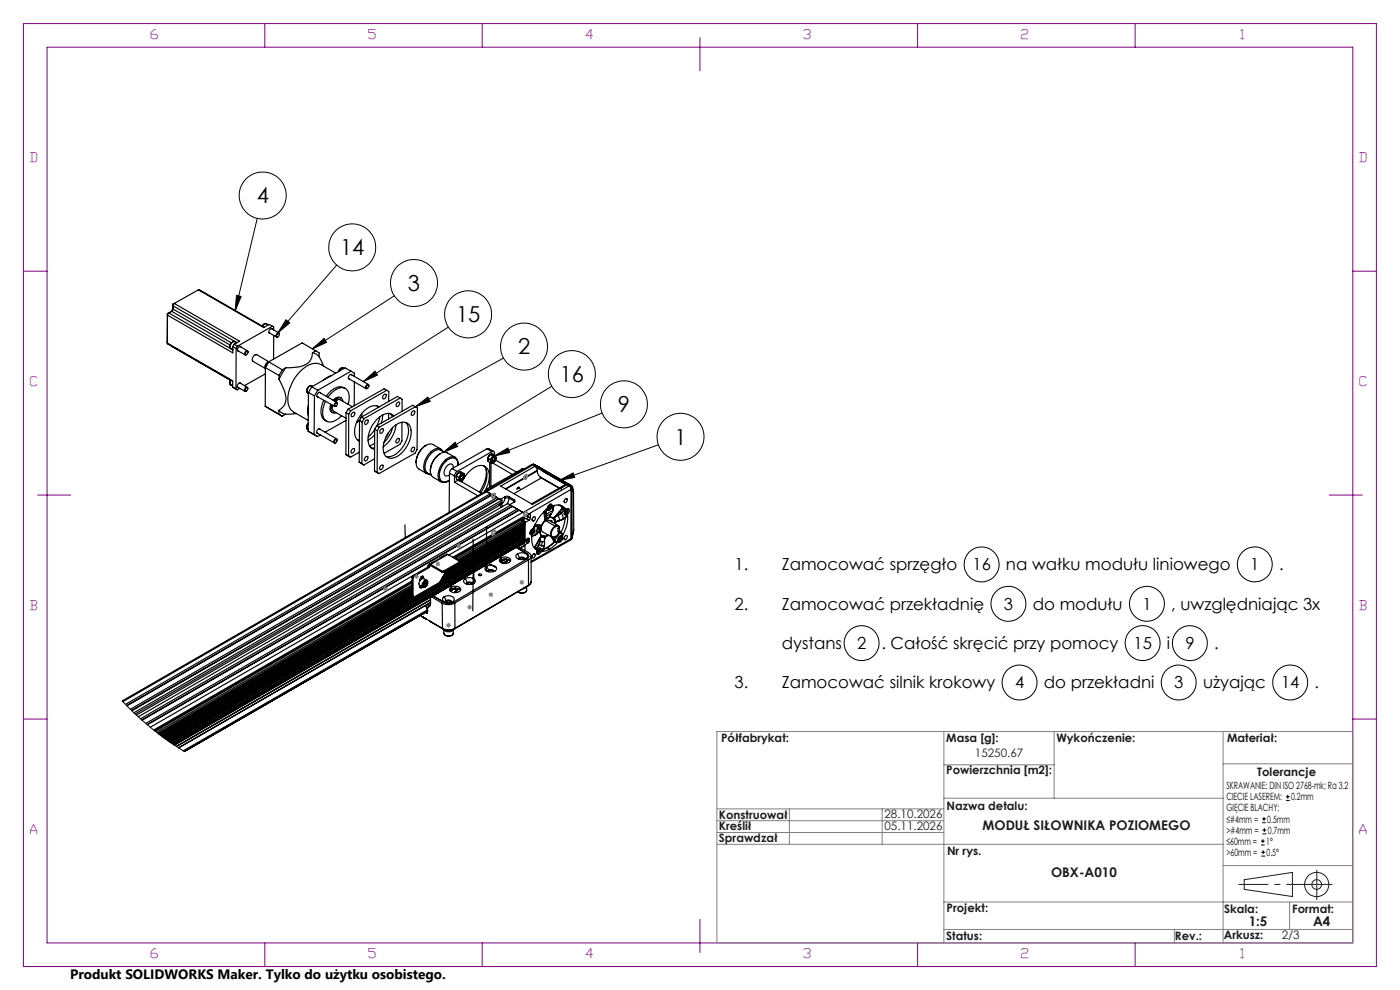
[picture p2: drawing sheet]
<svg xmlns="http://www.w3.org/2000/svg" width="297mm" height="210mm" viewBox="0 0 297 210" stroke-linecap="round" stroke-linejoin="round" font-family="sans-serif">
<g fill="none" stroke="#000" stroke-width=".21">
<path d="M54.6 46.3l-4.7 19.7M71.4 56.2l-12.5 14.5M50.2 62.6l1 .3-1.3 3.1zM60.7 67.8l.8 .7-2.6 2.2zM66.3 74l2.5-2.2 .5 .8zM83.6 62.8l-17.3 11.2M95.1 69.4l-18.1 11.6M106.8 75.9l-18.7 10.4M77 81l2.6-2.3 .5 .9zM88.1 86.3l2.7-2.1 .5 1zM94 96l2.6-2.2 .5 .9zM104.9 96.7l2.8-1.7 .4 1z"/>
<path d="M117.1 81.9l-23.1 14.1M127.7 87.6l-22.8 9.1M139.7 94.4l-21.1 7.5M118.6 101.9l3-1.6 .3 1zM25.9 148.7l2.6 2.6 3.4 3 4 3.1 3.2 2M267.5 179.2h.8M267.5 178.4h.8M267.8 174.5h.7M267.8 173.7h.7M267.8 176.9h.8M267.8 176.1h.8M267.9 178v.8"/>
<path d="M268.1 173.3v.8M268.2 175.7v.8M272.8 169.8h.8M272.8 169h.8M273.2 168.6v.8M267.6 181.6h.8M267.6 180.8h.8M268 180.4v.8"/>
<circle cx="55.7" cy="41.5" r="5"/>
<circle cx="74.7" cy="52.5" r="5"/>
<circle cx="87.8" cy="60" r="5"/>
<circle cx="99.3" cy="66.7" r="5"/>
<circle cx="111.2" cy="73.5" r="5"/>
<circle cx="121.3" cy="79.4" r="5"/>
<circle cx="132.4" cy="85.8" r="5"/>
<circle cx="144.4" cy="92.7" r="5"/>
<circle cx="208.3" cy="119.7" r="3.7"/>
<circle cx="266.2" cy="119.7" r="3.7"/>
<circle cx="182.8" cy="136.4" r="3.7"/>
<circle cx="213.9" cy="128.1" r="3.7"/>
<circle cx="242.4" cy="136.4" r="3.7"/>
<circle cx="243.3" cy="128.1" r="3.7"/>
<circle cx="252.4" cy="136.4" r="3.7"/>
<circle cx="216.3" cy="144.8" r="3.7"/>
<circle cx="250.1" cy="144.8" r="3.7"/>
<circle cx="273.7" cy="144.8" r="3.7"/>
</g>
<g fill="none" stroke="#000" stroke-width=".25">
<path d="M35.5 72.8l.1 .1 13.8 8M35.5 72.8l13.9 8v1.3M35.5 72.5v.3M35.5 66.8l13.9 8.1v-1.4M35.5 66.5v6.3M35.5 66.5v.3M35.8 66.4l-.3 .4M35.8 66.4l13.6 7.8-.4-.3M35.8 66.4l-.3 .1M36.4 66l-.6 .4M36.4 66l12.4 7.2M36.7 73.6l12.2 7.1-.2 .5"/>
<path d="M36.7 65.5l-.3 .5M36.7 65.2l-.2 .6-.3 .4M36.7 65.5l12.4 7.2M37 64.4l-.3 .5 13.6 7.8M37 64.4l13.8 8-1.1 .6M37 64.4l-.3 .1v1M42.1 61.5l.2-.1 13.8 8M42.1 61.5l13.9 8 1.1-.7 .7 .4M42.1 61.5l-5.1 2.9M49.4 73.5l.7 .4M49.7 73l.7 .4M49.7 73l-.3 .5"/>
<path d="M49.8 72.5a.93 .93 0 0 0-.8 .4 .93 .93 0 0 0 0 1M49.8 72.5a.95 .95 0 0 0-.8 1.4M49.8 72.5l.4 .2M50.1 73.9v8.6M50.4 74.4l1.6 .9M50.4 73.4l-.3 .5M50.9 73.5l1.6 .9M51.1 73.6a.54 .54 0 0 0-.6 .1 .54 .54 0 0 0-.1 .7l.2 .1M52.2 74.6l.2-.1a.39 .39 0 0 1 .1 .5 .39 .39 0 0 1-.5 .2zM52.6 74.7v-.2a.47 .47 0 0 0-.6 .2 .47 .47 0 0 0 .1 .6l.2-.1M56.3 79.3l-4.4 2.5M56.3 78l2.9 1.6"/>
<path d="M56.3 78v8.2M56.5 68.7h-.4l-.5 .5M56.5 68.7h-.5l-.3 .5M56.5 68.7l.4 .2M56.8 77.2l-.3 .5M57 76.8a1.07 1.07 0 0 0-.7 1.4l-2.6-1.5a.95 .95 0 0 1 .8-1.5l2.5 1.6M57 76.8l2.9 1.6M57 76.8l-.7 1.2M57 70.5l1.7 1M57.6 69.7l1.6 .9M57.8 69.8a.51 .51 0 0 0-.7 .2 .51 .51 0 0 0 .2 .7M57.8 69.2l.3 .2v.6"/>
<path d="M57.8 69.2l-7.4 4.2M58.1 71.1l-.1 5.1M58.9 70.8h.1a.34 .34 0 0 1 .3 .3 .34 .34 0 0 1-.3 .3h-.3zM59.2 79.6v.9M59.3 70.9l-.1-.2a.45 .45 0 0 0-.5 .2 .45 .45 0 0 0 .1 .6l.2-.1M59.9 78.4l-.7 1.2M60.6 78l-1.4 2.5M60.6 78l-.7 .4M66.3 74.8a2.88 2.88 0 0 1-2.7 3l-3 .2M66.3 74.8l.8 .3 .6 .6M67 74.4l-2.9-1.7-7.1 4.1M67 74.4l-.7 .4"/>
<path d="M67 74.4l.7 .5v.8M67.7 75.7l1 2M70.3 79.6l-1.8 1.1M71.2 79.2l-3.1-1.9a3.6 3.6 0 0 0-4 1.1 8.6 8.6 0 0 0-2.9 7.4l.3 .8 .5 .6 3.4 2M72.8 78.1a.82 .82 0 0 0-1 .7 .81 .81 0 0 1 1.2-.6M74.4 79.4l3.7 2.2M74.5 78.7l-7.1 4.1M74.5 78.7l.7 .5v.7M74.5 78.7l-1.3-.7-7.1 4M74.6 79.5a.51 .51 0 0 0-.6 .3 .51 .51 0 0 0 .2 .6M48.7 81.2l.2 .5M48.8 81.3l.1 .4"/>
<path d="M48.9 81.7h.1M48.9 81.7l.5 .2M49 80.7l-.2 .6M49.4 82.1l.7 .4M49.4 82.1l.9 .6M50.1 82.5l.2 .2M50.3 82.1l1.7 .9M50.8 81.2l1.7 1M50.9 82.4l-.6 .3M51.1 81.3a.51 .51 0 0 0-.7 .3 .51 .51 0 0 0 .2 .6M52.1 82.4l.3-.2a.4 .4 0 0 1 .1 .5 .4 .4 0 0 1-.5 .2zM52.6 82.4l-.1-.2a.47 .47 0 0 0-.5 .2 .47 .47 0 0 0 .1 .6l.2-.1"/>
<path d="M56.3 86.2l3.6 2.1M56.3 86.2l.7 .4M59.2 87.1l.8 .6 .5 .2M59.2 87.1v.8l.7 .4M59.2 80.5l.3 .5a6.3 6.3 0 0 1 1.1 4.3 2.72 2.72 0 0 1-1.4 1.8M60.5 87.9l-.6 .4M62.9 87.7l-2.4 .2M65.2 91.1h.1M65.2 91.1h.2M65.3 83.4h.1M65.4 89.8l-.1 .1a.81 .81 0 0 0-.1 1.1M65.4 89.8l-.3 .9 .1 .4"/>
<path d="M65.4 91.5l1.2 .7M65.4 91.5l1.9 1.1M65.4 86v2.2M65.4 83.2l1.3 .8M65.4 83.2v8.3M66.1 81.9a1.01 1.01 0 0 0-.8 1.5M66.1 81.9h.2M66.1 81.9a.94 .94 0 0 0-.8 .4 .94 .94 0 0 0 0 1M66.1 82l1.3 .8M66.1 82l-.7 1.2M66.6 92.2l.7 .4M66.7 84l-.1 8.2"/>
<path d="M67.2 91.8l3.7 2.1M67.2 84.1l3.8 2.1M67.4 82.8l-.7 1.2M67.7 90.9l3.7 2.2M67.7 83.2l3.8 2.2M67.9 91.1a.53 .53 0 0 0-.6 .1 .53 .53 0 0 0-.1 .6l.2 .1M68 83.4a.53 .53 0 0 0-.7 .1 .53 .53 0 0 0 0 .6l.2 .1M68 92.2l-.7 .4M68.7 84.9a4.1 4.1 0 0 0-.2 3.9l.8 .6M69.1 85.1a4.1 4.1 0 0 0-.2 3.9 1.85 1.85 0 0 0 2.5 0l1.1-.8M69.6 84.3a3.6 3.6 0 0 1 3.4-2 2.63 2.63 0 0 1 .8 3.5M70.2 85.8a1.21 1.21 0 0 0 .4 1.8"/>
<path d="M70.4 85.9a1.14 1.14 0 0 0 .5 1.8l.4-.1M70.6 86l-.1 .8 .3 .4 2.6 1.5M70.9 85a.94 .94 0 0 1 1-.6 .94 .94 0 0 1 .8 .7M71.1 93.3l.2-.1a.36 .36 0 0 1 .1 .5 .36 .36 0 0 1-.4 .1zM71.1 85.2l.6-.4h.4l2.7 1.5M71.2 85.6l.2-.1a.38 .38 0 0 1 .1 .5 .38 .38 0 0 1-.5 .1zM71.5 93.4v-.2a.47 .47 0 0 0-.6 .2 .47 .47 0 0 0 .1 .6l.2-.1M71.6 85.6a.41 .41 0 0 0-.6-.1 .41 .41 0 0 0-.1 .5l.1 .2h.3M72.4 84.4a1.25 1.25 0 0 0-1.7 .5M73.3 82.4a2.52 2.52 0 0 0-3.5 .9l-.6 .8M73.4 96.4l.5 .3M73.4 96.4l1 .6"/>
<path d="M73.4 89.2l-4.4 2.5M73.4 87.6l.6 .3M73.4 87.6v8.8M73.8 86.8l-.4 .8M73.8 86.8l.6 .3M73.9 80.3l3.7 2.1M73.9 96.7l.5 .3M74 87.9l-.1 8.8M74.4 87.1l-.4 .8M74.6 87.7l.5-.3a.55 .55 0 0 1 .1 .7 .55 .55 0 0 1-.7 .2zM74.8 95.3l.2-.2a.53 .53 0 0 1 .1 .7 .53 .53 0 0 1-.6 .3v-.5zM75.2 81l-.1 5.1"/>
<path d="M75.8 93.3l.4 .1M75.9 89.5l-.3 .1M76.1 89.3l.2 .1M76.2 98l.6 .3M76.2 98l1 .6M76.2 95.9l-1.8 1.1M76.3 89.1l-.7 .5M76.3 89.2l.5 .3M76.3 89.2l-.1 8.8M76.7 88.5h.1M76.7 88.5l-.4 .7M76.7 88.5l.6 .3"/>
<path d="M76.7 88v-.2l-.1 .8M76.8 98.3l.4 .3M76.8 89.5v8.8M77.3 88.8l-.5 .7M77.5 89.3l.3-.2a.45 .45 0 0 1 .3 .5 .45 .45 0 0 1-.3 .4h-.4zM77.6 96.9l.3-.1a.54 .54 0 0 1 .1 .6 .54 .54 0 0 1-.6 .3l-.1-.3zM77.8 81.8l.3-.1a.4 .4 0 0 1 0 .4 .4 .4 0 0 1-.4 .2zM78.2 81.9v-.2a.47 .47 0 0 0-.6 .2 .47 .47 0 0 0 .2 .6l.2-.1M78.7 95h.7M79.4 97.3l-2.2 1.3M79.4 99.9l.6 .3M79.4 99.9l1 .6"/>
<path d="M79.5 92.2l-1.4 1.2M79.5 91.2l-1.4 1.5M79.5 91l.5 .4M79.5 91l-.1 8.9M79.5 94l-1.1 .6M79.9 90.3l.6 .3M79.9 90.3l-.4 .7M80 86.1l.3 .3M80 91.4v8.8M80.4 86.3a2.47 2.47 0 0 0-3 .7 6.3 6.3 0 0 0-2.1 5.4l.3 .7 .6 .5M80.5 90.6l-.5 .8M80.6 88.4l-.6 1.9"/>
<path d="M80.8 98.8l.3-.2a.56 .56 0 0 1 .1 .7 .56 .56 0 0 1-.6 .3v-.5zM80.9 91l.2-.1a.57 .57 0 0 1 .1 .7 .57 .57 0 0 1-.6 .3v-.5zM81.2 88l-.3 1.7M81.3 83.9l.4-.3a.56 .56 0 0 1 .1 .7 .56 .56 0 0 1-.6 .3zM82.1 82.8l.4 .2-.1 2.2M82.1 82.8l-7.7 4.3M82.1 82.8l-.6-.3-7.7 4.3M82.4 91.8l-.5 .9M82.4 87.7v1.2M82.8 87.8l.5 .6M83.3 90.7a7.8 7.8 0 0 1-1.8 3.2M83.5 90.5a2.48 2.48 0 0 1 3.1-.6 3.8 3.8 0 0 1 0 4.2 4.9 4.9 0 0 1-3.8 3.1 2.26 2.26 0 0 1-1.4-3.1 7 7 0 0 1 2.1-3.6z"/>
<path d="M83.5 88.3a1.77 1.77 0 0 0-2.4-.2 6.1 6.1 0 0 0-2.8 6.3l.4 .6 .7 .3M84 90.1a6.8 6.8 0 0 1-2.7 4.7M84.2 93.1l.3-.1a.54 .54 0 0 1 .1 .6 .54 .54 0 0 1-.6 .3v-.3zM84.3 85.4l.3-.1a.53 .53 0 0 1 .1 .6 .53 .53 0 0 1-.6 .3v-.5zM84.9 84.4l-7.6 4.4M84.9 84.4l.4 .3v2.5M84.9 84.4l-.6-.3-7.6 4.4M85.3 89.6v3.9l-.5 .8-3.3 1.9M86.1 89.6a3.7 3.7 0 0 1-.1 4.2 4.7 4.7 0 0 1-3.8 3.1l-.3-.1M87.5 95l.2-.1a.54 .54 0 0 1 .1 .6 .54 .54 0 0 1-.6 .3v-.5zM87.5 87.2l.3-.1a.55 .55 0 0 1 .1 .7 .55 .55 0 0 1-.6 .2v-.4zM88.1 86.3l.4 .2v8.9l-.4 .7-7.7 4.4"/>
<path d="M88.1 86.3l-7.6 4.3M88.1 86.3l-.5-.3-7.7 4.3M90.4 94.5a4.4 4.4 0 0 0-2.1 3.6M93.4 96.2a4.2 4.2 0 0 0-2.1 3.7M93.5 95.2l-1.6-.9a2.06 2.06 0 0 0-2.5 1 3.6 3.6 0 0 0-.7 4l1.8 1.2M93.9 95.7a1.33 1.33 0 0 0-2.1-.1 4 4 0 0 0-1.6 4.5l.4 .4 .6 .1M94.3 95.9a1.94 1.94 0 0 0-3.1 .6 3.3 3.3 0 0 0-.7 3.6l1 .7M95.9 99.4l-.3 .3-.2 .7M95.9 99.4l1.1 .6M96.2 99.3a.68 .68 0 0 0-.4-.9 .68 .68 0 0 0-.9 .3 1.44 1.44 0 0 0-.3 2.3l.8-.3M96.6 97l-1.7-.9a1.86 1.86 0 0 0-2.2 .7 3.6 3.6 0 0 0-1 4.3l1.9 1.1M97.2 98.7a1.26 1.26 0 0 0-.7-1.5 1.26 1.26 0 0 0-1.5 .3 3.9 3.9 0 0 0-1.6 4.2 1.26 1.26 0 0 0 2 .2"/>
<path d="M97.2 98.6a1.36 1.36 0 0 0-.7-1.6 1.36 1.36 0 0 0-1.7 .3 4.3 4.3 0 0 0-1.7 4.4 1.28 1.28 0 0 0 2.1 .3M102.6 98.8a4.5 4.5 0 0 1-.3 5.2l-.3 .5M103.2 99.6a7.2 7.2 0 0 1-1.5 4.8M103.3 95.2h.4l1 .6M103.3 95.2l1.1 .6M103.3 95.2l-7.4 4.2M103.5 97.2l.5 .3M103.5 97.2v.7l.6 .3M103.9 98.1v5.3M104 96.4a1.03 1.03 0 0 0-.5 1.3M104 96.4l-.5 .8M104 96.4l.5 .3"/>
<path d="M104 96.4l.6-.1 .5 .4M104 97.5l.1 .4M104.1 98.2h.3M104.1 97.9l.3 .3M104.1 97.9v.3M104.2 98.2l-.1 5M104.2 96.3l.2 .1M104.3 97.1l-.2 .8M104.3 97.1l-.3 .4M104.4 95.8a.35 .35 0 0 1 .4 0 .35 .35 0 0 1 .1 .4v.3M104.4 95.8l-7.4 4.2M104.4 96.4h-.4"/>
<path d="M104.5 98.2l4.2 2.4M104.5 96.7l-.2 .4M104.5 97.1l.3-.1a.47 .47 0 0 1 .1 .6 .47 .47 0 0 1-.6 .2zM104.5 96.7h.4M104.6 97.1l.1-.1a.39 .39 0 0 1 .1 .5 .39 .39 0 0 1-.4 .2v-.4zM104.9 96.7l-.6 .4M104.9 96.7l.3 .3M105 97.8l-.6 .4M105 97.8l-.3 .3-.3 .1M105.1 97.6l4.4 2.5M105.1 96.7h-.2M105.1 96.7l.1 .3"/>
<path d="M105.2 97l-.2 .8M110.7 99.5h.5M110.7 99.5l-7.3 4.2M110.7 99.5l.2 .1M113 98.6h-.3l-9.7 5.6M113 98.6l.5 .3M113 98.6l-9.7 5.7M113.2 98.5l1.2 .6M113.2 98.5l-.4 .1M113.2 98.5h.1M113.2 98.5l-.2 .1M113.2 98.5l7.8 4.5"/>
<path d="M113.5 98.9l.3 .4 .2 .5M113.5 98.9l-7.3 4.2 6.8 3.9 7.3-4.2M113.7 99.1l6.4 3.7M114 99.9l.2 .8 .6 .7M114 99.8v.1M114 99.9l-6.7 3.8M114 99.8l-6.8 3.9M114.4 99.1l6.6 3.8M80 100.2l.4 .3M85.9 111.3l.1 2.7M91.3 119.7a.3 .3 0 0 0-.3 0 .3 .3 0 0 0-.2 .3M91.3 120l-.1-.1-.1 .2"/>
<path d="M91.3 119.7l2.4 1.4M91.3 119.7v.3M91.3 120l2.4 1.3M91.3 120l-.2 .1M95 117.6h-.3l-3.7 2.1M95 117.6l-3.7 2.1M95 117.6l2.3 1.3M95.4 100.4l1 .6M95.4 100.4l-.1 8.2M96.4 102.3l5 2.9M96.4 101v1.3M96.8 101l.5 .3"/>
<path d="M96.8 101l.1 .7 .5 .3M97 100l-.3 .3-.3 .7M97 100.4l-.2 .5M97.2 101.8l-.8 .5M97.3 100.2a1.03 1.03 0 0 0-.5 1.3M97.3 100.2l-.5 .8M97.3 100.2l.6 .3M97.3 100.2l.6-.1 .6 .4M97.3 101.3l.1 .4M97.3 118.9v.4M97.3 119.3l-3.1 1.8M97.3 119.3v.2"/>
<path d="M97.3 119.5l-3.1 1.8M97.4 102h.4M97.4 101.7l.4 .3M97.4 119.1l-.1 .4M97.4 101.7v.3M97.5 102l4.7 2.7M97.6 100.9l-.2 .8M97.6 100.9l-.3 .4M97.7 101.1l.4-.3a.47 .47 0 0 1 .1 .6 .47 .47 0 0 1-.6 .2zM97.7 100.2h-.4M97.8 101l.3-.1a.4 .4 0 0 1 0 .4 .4 .4 0 0 1-.4 .2zM97.9 100.5l-.3 .4"/>
<path d="M97.9 100.5h.3M98 102.3a5.9 5.9 0 0 1 3.8-3.6 1.95 1.95 0 0 1 2 2.5l-.3 1.6-.8 1.6M98.2 100.5l-.6 .4M98.2 100.5l.3 .4M98.3 101.6l-.5 .4M98.3 101.6l-.3 .3-.2 .1M98.5 100.5h-.3M98.5 100.5v.4M98.5 100.9l-.2 .7M100.4 114.4l.1 9.3M100.4 116.1l-.1 13.5M103 104.2l.3 .1"/>
<path d="M103 104.2l-77.1 44.5M103.2 111.7v9.4M103.3 104.3l2.8 1.6 1-.5M103.3 104.3l.7 .4-77.4 44.7M103.3 104.3l-77.2 44.5M103.4 103.7l-.6 .6M103.4 103.7l.2 .1M103.4 119.6l-6.2 3.6M103.5 119.4l-66.7 38.5M103.8 119.6l1.4 .8M104.2 105l-77.3 44.7M104.6 118.9l-.7 .5"/>
<path d="M104.8 118.3v.1M105.7 105.9l-77.8 44.8M106 118.6a1.47 1.47 0 0 1 2.3 .2 1.37 1.37 0 0 1-2.4 0zM106.1 107.1l-77.2 44.6M106.1 107.1l.2 .5M106.1 106.7v.4M106.3 118.8l-.3 .3M106.3 118.8a1.55 1.55 0 0 1 2 .2M106.3 118.3v.5M106.4 106.9l.2 .5M106.4 106.9l-.3 .2M106.5 106.1l-78.1 45.1"/>
<path d="M106.5 106.1l-.6-.3-77.9 45M106.5 106.1v.4l-77.8 44.9M106.6 119l-.4 .2M107.1 118.7l-.3 .2M107.1 105.4h.9M107.1 105.7l-.2 .7-.5 .5M107.1 105.7h.9M107.1 105.4v.3M107.2 119.3l-.3 .2M107.2 119.3h.1M107.3 118.6l-1.1 .6M107.4 119.1l-1 .3"/>
<path d="M107.4 119.1v.1M107.5 118.9v.2l-.3 .2M107.5 119l-.1 .1M107.8 118.7l-.3 .2M108 105.7l-.4 1.2M108 105.4l1.1 .6M108 105.7l1.2 .7M108 105.4v.3M108.5 107.5l-78.4 45.2M109.1 106l.2 .4-1.2 .7 2.9 1.6M109.1 106v.5M109.5 116.1l-17.8 10.4"/>
<path d="M109.5 116.1l2.3 1.3M109.5 116.1l-.2 .1M109.5 117.7a1.56 1.56 0 0 1 2.4 .3 1.51 1.51 0 0 1-2.4 .3zM109.8 117.5l.4 .8M109.8 115.9l2.3 1.3a.82 .82 0 0 1 .6 .8 .82 .82 0 0 1-.6 .8M109.8 115.9l-.3 .2M109.9 108.3l-78.7 45.4M110 103.3l.1 .1M110.1 103.5l.2 .2M110.1 103.4h.1M110.1 103.5h-.2l-.2 .3M110.1 103.4h-.1l-.4 .3"/>
<path d="M110.1 103.4v.1M110.1 103.5h.1M110.2 118.3l-.2 .3M110.2 118.3l.7-.1 .4 .4M110.2 118.4l-.2 .2M110.2 118.4l.7-.1 .4 .3M110.2 118.3v.1M110.4 110.2l.2 .2M110.5 110.3l-14.1 8.2M110.6 115l-74 42.8M110.6 110.4l.2 .1M110.6 115l.3 .2"/>
<path d="M110.9 108.7l.4 .7M110.9 108.7l-.8-.5-78.8 45.5M110.9 108.7l-15.7 9M110.9 114.8l.2 .2M111 108.7l.4 .8M111 109.9l.2 .2M111.1 118.4l-.6-.1-.3 .3M111.1 118.4l.1 .2M111.1 118.4v.3M111.1 115h.6M111.1 115.1l-7.3 4.2M111.1 115.1h.1"/>
<path d="M111.1 115l-.3 .1M111.2 110.1h.6M111.2 115.1v.1M111.2 115.8l-.8 .4M111.2 110.1l-.6 .3M111.2 115.1l-1.3 .8M111.2 114.6l-74.7 43.2 74.7-43.2v-.1l.2 .1M111.2 115.2l.2 .4M111.2 111l-13.8 8M111.2 111.5l-16.5 9.6M111.2 112l-16.9 9.8M111.2 112.5l-17.4 10"/>
<path d="M111.2 113l-17.8 10.3M111.2 113.5l-75.6 43.6M111.2 114l-75.2 43.4M111.2 115.2l-1.3 .7M111.2 115.7l-.9 .5M111.3 111.8l-16.9 9.8M111.3 111.6l-16.7 9.6M111.3 112.1l-17.1 9.8M111.3 112.3l-17.3 10M111.3 112.6l-17.5 10.1M111.3 112.8l-17.7 10.2M111.3 113.1l-18 10.3"/>
<path d="M111.3 113.3l-75.8 43.7M111.3 113.5l-75.6 43.7M111.3 113.8l-75.4 43.5M111.3 114l-75.2 43.4M111.3 114.2l-75.1 43.3M111.3 109.5l.7 .1M111.3 109.4l.1 .1M111.3 110.6l.1 .2M111.3 109.4v.3l-15 8.6M111.3 110.6l-14.2 8.2M111.3 110.6l-.2-.2-14.3 8.2M111.3 110.8l-14 8.1"/>
<path d="M111.3 111.1l-13.9 8M111.3 111.3l-13.9 8M111.3 109.4l-15.2 8.8M111.4 115.6v1.2M111.4 109.5h.1M111.4 110.8v3.8M111.5 114.5l.4 .1M111.7 115l.3 .2M111.8 117.4l.4 .6-.4 .6-15.6 9.1M111.8 117.4l.3 .6-.3 .6M111.8 110.1l.5 .2M111.9 114.6l-.2 .4"/>
<path d="M111.9 114.6l.3 .2M111.9 114.3v.3M112 114.2l.2 .1M112 115.2l-.6 .4M112 114.2l-.6 .4M112 109.6l-.2 .5M112 109.6l.5 .3M112 109.1v.5M112.1 118.8l-15.6 9.1M112.1 118.8v5.3M112.1 118h.1M112.2 114.8l-.2 .4"/>
<path d="M112.2 114.3v.5M112.3 109l.1-.1 .1 .2M112.3 110.3l-.9 .5M112.3 109l-.9 .5M112.3 109l.2 .1M112.5 109.9l-.2 .4M112.5 109.1v.8M112.6 113.3l.3 .1M112.6 112.7l.3 .1M112.6 113.3l.2 .1M112.7 118v5.4M112.7 112.5v.5l.2-.2"/>
<path d="M112.7 112.5l.2-.1 .2 .1M112.7 112.5l-.1 .2M112.8 113.6h.1M112.8 113.7h.2M112.8 113.4h.1M112.9 113.4a3.2 3.2 0 0 0 1 3.4l-.1 .4 .3 .4 .4-.2 .3-.4M112.9 112.4l.2 .1M112.9 110.3l.3 .2M112.9 113.4v.2M112.9 113.6l.1 .1M113 109.9l.4-.3a.48 .48 0 0 1 .1 .6 .48 .48 0 0 1-.6 .2zM113 113.7h.1"/>
<path d="M113 112.1l.2 .3M113.1 117.6l.2-.1a.48 .48 0 0 1 .1 .6 .48 .48 0 0 1-.5 .2zM113.1 112.5l-.2 .3M113.1 112.1l.1 .3M113.1 112l.1 .1M113.2 112.7l.2 .2M113.2 117.5l.4 .2M113.2 112.4l-.3 .7-.4 .2M113.2 112.1a.59 .59 0 0 1 .2 .8M113.2 112.4h.1M113.2 112.4a.58 .58 0 0 1-.1 .7 .58 .58 0 0 1-.7 0M113.3 111.9h.1"/>
<path d="M113.3 111.9l-.1 .2M113.3 111.6h.1M113.4 112.9l-.5 .5M113.4 111.6l.1 .1M113.4 111.6l-.1 .1M113.4 111.6h.7M113.4 111.4h1M113.5 111.7l-.2 .2M113.5 111.7h.6M113.5 111.4h.9M113.7 113.4l-.7 .3M113.8 116.3l.1 .1"/>
<path d="M113.8 116.3l-.1 .2 .2 .2M113.8 117.3l.3 .1M113.9 116.4v.2M113.9 113.3l-.2 .1M113.9 116.7h-.1M114 116.6l.3-.3 .4-.1 .1 .2v.5M114.1 111.6v.1M114.1 113.1l-.4 .3M114.1 117.4h-.3M114.1 113h.1M114.1 111.7l-.4 1.7M114.1 116.6v.2l.2 .1"/>
<path d="M114.2 112.9l.2-.2zM114.2 112.2l-.1 .9M114.3 116.3l.2 .1 .1 .4-.5 .6M114.3 115.5h.1M114.3 115.5l-.5 .8M114.3 116.5l.1 .1M114.3 116.9l-.2 .2M114.4 111.5l-.3 .1M114.4 111.5v.1M114.4 115.5l.5 .3M114.4 115.5l-.5 .9M114.4 111.6l-.2 .6"/>
<path d="M114.4 116.6l-.1-.1-.3 .2-.1 .3M114.4 116.6l-.1 .3M114.4 111.4l.4 .1M114.4 111.4h.1M114.4 112.7l-.3 .4M114.4 114.3h.1M114.4 114.3l-1 1.8M114.4 111.4v.1M114.5 114.7l-.2 .8M114.5 114.7h.1M114.5 114.3l-1 1.9 .3 .1M114.5 114.3v.4"/>
<path d="M114.5 116.8l.3 .2M114.5 112.8l.3 .8M114.5 116.8l.3 .1M114.6 114.7l-.2 .8M114.6 101.2l4.5 2.5M114.6 114.7l.4 .2M114.8 111.5l-.4 1.2M114.8 111.5l-.7 .2M114.8 116.9h.1M114.8 113.8l-.4 .5M114.8 113.8l.3 .2h.5M114.8 113.8l-.2 .9"/>
<path d="M114.8 113.8l-.3 .5M114.8 113.6l.4 .3h.5h-.5zM114.8 116.9h.2M114.8 101.4l3.8 2.1M114.8 101.4l-5.8 3.3M114.9 111.4a1.88 1.88 0 0 0 .1 2.3M114.9 111.4h.1M114.9 115.8h.5M114.9 113.6h.1M114.9 111.4l-.4 1.4M115 116.9h-.1M115 113.7h.1"/>
<path d="M115 114.9l-.1 .9M115 114.9h.5M115 113.7h.2M115.1 112.8l2 1.1M115.1 116.7l-.2 .2M115.1 116.7l-.1 .2M115.1 116.7h.1M115.1 113.7h.5M115.2 113.7h.1M115.2 100l4.3 2.5M115.4 108.6l.1 1.2M115.4 115.8h.1"/>
<path d="M115.4 115.8l-.3 .9M115.5 115.8l-.4 .9M115.5 108.5l.1 1.3M115.5 114.9l-.1 .9M115.5 114.9h.1M115.5 109.8l.2 .4M115.5 109.8h.1M115.6 114l-.1 .5zM115.6 110.4l-.7 1M115.6 114l-.1 .9M115.6 109.8l.1 .4M115.6 108.3l.1 .1"/>
<path d="M115.7 109.6h.1M115.7 109.6l-.1 .2M115.7 108.4l.2 .7M115.8 108.2l-.1 .2M115.8 110.4l2 1.2M115.8 108.4h-.1M115.8 109.6l-.1 .6M115.8 108.4l.1 .7M115.9 108.1v.1M115.9 109.1l-.2 .5M115.9 108.2l-.1 .2M115.9 109.1h.1"/>
<path d="M115.9 109.1l-.1 .5M116 108h.1M116.1 108l-.2 .2M116.1 108a10.2 10.2 0 0 0-3 4.1 .84 .84 0 0 0-.4 1.3h.2M116.1 116.2l.5 .3M116.2 109.9l-.6 .5M116.2 113.4l-.5 .3h-.5M116.2 107.6l.3 .2M116.3 109.9a.95 .95 0 0 1 1.1 .1 .95 .95 0 0 1 .3 1v-.3M116.4 113.6l-.7 .3M116.4 107.3l.3 .1M116.6 107.9l-.5 .2"/>
<path d="M116.6 107.9h.1M116.6 116.5l-.9 .4-.9 .1M116.6 107.9l-.3 .2-.2-.1M116.7 109.6l-1 .6M116.7 107l.2 .3-.3 .6M116.7 107.4l-.1-.2-.2 .1-.2 .3 .1 .2h.2M116.7 107.4l-.2 .4M116.7 109.7l-.5 .2-.6 .5M116.7 109.7l.7 .2M116.8 109.2l-.1 .4M116.8 107l.1 .5-.3 .4M116.8 110.6l.3-.2v.3"/>
<path d="M116.9 107.3l.2 .1M116.9 107.2l.3 .2M116.9 113.8l.6 1.1M116.9 107.2l.3 .1M116.9 109l-1.1 .6M116.9 109l-.2 .6M117 108.9l-.1 .1M117 109.8l.2 .1M117.1 113.9l.5 1M117.1 107.4h.1M117.1 107.4l-.5 .8-.3 .1-.2-.3M117.2 107.4a2.04 2.04 0 0 1 2.9 .8"/>
<path d="M117.2 107.3l-.2-.3a.91 .91 0 0 0-.9 1M117.2 114l.4 .5M117.2 107.3v.1M117.2 107.3l-.1 .1M117.2 107.3l.1 .1M117.2 113.9l.5 .6M117.3 108.4l-1.4 .7M117.3 107.4l.1 .1M117.3 107.4h-.2M117.3 108.4l-.4 .6M117.3 108.3v.1M117.3 107.3l.1 .2"/>
<path d="M117.4 107.5h.1M117.4 107.5l-.1 .8M117.4 115.1l-1.3 1.1-.9 .3M117.4 109.9l.3 .4 .1 .6-.1-.6zM117.6 109.8l.2 .4 .1 .6M117.6 115a4.9 4.9 0 0 1-2.4 1.5M117.6 114.9l.3 .2M117.6 114.5l.3 .6M117.7 114.8v.1M117.7 114.5h-.1M117.7 114.5l.3 .5M117.8 111.6a1.6 1.6 0 0 0-.7 2.3l.3 .1 .5-.2"/>
<path d="M117.8 111.6l.6-.1 .3 .4M117.8 111.6v.1M117.8 110.9v.2M117.8 111.7a1.54 1.54 0 0 0-.6 2.2l.7-.1M117.8 111.7a.55 .55 0 0 1 .9 .2M117.8 113.8v.1M117.9 109.4l-.3 .4M117.9 109.4h.1M117.9 115.1h.1M118 109.4l-.4 .4M118 115h.2M118 115l-.1 .1"/>
<path d="M118.2 115l-.2 .1M118.2 115h.1M118.3 110.6h.1M118.3 110.6l-.4 .2M118.3 109.3l.1 .1M118.3 114.9h.1M118.3 114.9l-.1 .1M118.3 109.3l-.3 .1M118.4 109.4l.3 1M118.4 109.4l-.8 .4M118.4 110.5l-.5 .3M118.4 114.9l-1.8 1.6"/>
<path d="M118.5 111.5l-2-1.1a1.64 1.64 0 0 0-1.5 2.4h.1M118.5 107.1l.4 .2 .4 .4M118.5 114.4l.1 .1M118.6 114.1l-.1 .2M118.6 114.1h.1M118.6 114.2l.3 .1M118.6 112.9l.2 .1M118.6 111.9l.1 .7M118.7 112.8l.3 .1M118.7 112.6l-.3 .7-.5 .5M118.7 110.4l-.8 .4M118.7 110.4h.1"/>
<path d="M118.7 111.9l-.3 .2v.7l.3-.2M118.7 110.4l-.2 .1M118.8 113l-1.1 1.5M118.8 112.9v.1M118.8 113l.5 .3M118.8 112.9l.5 .3M118.8 112.9l-.2-.1 .4 .2M118.8 113.7l.3 .2-.1 .4M118.9 107.2l.6 .6M118.9 114.3v-.3l-.2-.1-.2 .3v.3h.1M118.9 114.3l-.3 .2M119 112.9v.1"/>
<path d="M119 113l.3 .2M119 113h.1M119 113.7a.83 .83 0 0 1-.7 1.2M119 108.8l-.7 .5M119 108.8l.1 .1M119 114.3h.1M119 114.3l-.4 .5-.3-.2M119.1 108.9l.4 1.2M119.1 108.9l-.7 .5M119.2 113.7h.1M119.2 113.7a.95 .95 0 0 0-.9 1.2M119.3 113.2v.2"/>
<path d="M119.3 113.7a.81 .81 0 0 1-.1 .9 .81 .81 0 0 1-.8 .3M119.3 107.8v.1M119.3 113.3v.1M119.3 113.2v.1M119.3 113.2h.1M119.3 107.8l-1.4 1.6M119.3 113.4l-.1 .3M119.3 107.7l.2 .1M119.3 107.7l.1 .1M119.3 107.7v.1M119.3 107.9l-1.3 1.5M119.3 107.9l.4 .2"/>
<path d="M119.4 107.8l-.1 .1M119.5 107.8h.1M119.5 107.8h-.1M119.5 107.8l.3 .2M119.5 110.1l-.8 .3M119.5 110.1h.1M119.6 114.3l.4 .2M119.7 108.1h.1M119.7 108.1l-.7 .7M119.7 108.9v.1M119.7 109.1l.4-.1 .2 .1M119.7 108.1l-.6 .8"/>
<path d="M119.7 109h.1M119.8 108h.1M119.8 113.7l.3-.1a.47 .47 0 0 1 .2 .6 .47 .47 0 0 1-.6 .2zM119.8 108l-.1 .1M119.9 105.9l.3-.2a.47 .47 0 0 1 .1 .6 .47 .47 0 0 1-.6 .2zM119.9 110v-.2a7.3 7.3 0 0 1-.9 3.2M119.9 108.1v.1M119.9 108.1h-.2M119.9 108v.1M119.9 108v.2M119.9 108.6l.2 .2M119.9 108l.2 .2"/>
<path d="M119.9 102.8h.4M119.9 108.2l-.2 .9 .2 .2 .4-.1M119.9 108.2h.1M119.9 102.8l-7.2 4.1M119.9 108.5h.1M120 108.1l-.1 .1M120 108.3l.3 .2M120 105.8l.4 .2M120.1 108.2a.42 .42 0 0 1 .6-.2 .42 .42 0 0 1 0 .6l-.3 .5M120.1 109l.3 .1M120.2 109.6h.1M120.2 109.6l-.7 .5"/>
<path d="M120.3 109.2v.2M120.3 109.1v.1M120.3 102.8l.4 .3M120.3 109.3l-.1 .3M120.3 109.4l-.1 .2M120.3 109.3v.1M120.3 108.5v-.3h-.2l-.2 .6h.2M120.3 109.1v.2M120.3 108.5l-.2 .3M120.3 107.9l.1 .1M120.4 109.1a7 7 0 0 1-1.1 4.6M120.4 108a.7 .7 0 0 1-.7 1"/>
<path d="M120.4 107.9v.1M120.7 103.1l.4 .4v.3M120.7 103.1l-9.7 5.6M121 102.9l.5 .4 .2 1.1M121 102.9v.1M121 103h.1M121 103l.3 .5M121 103l-.2 .1M121.1 114.3l-.1 .3-8.3 4.7M121.1 114.3l-8.4 4.8M121.1 103.8v10.5M121.1 103.8l-9.7 5.7"/>
<path d="M121.3 114.2l-.2 .3M121.3 103.5l.1 .2M121.3 103.5l-.2 .1M121.3 114.2l-.2 .1M121.4 103.7l.3 .7M121.4 113.9l-.1 .3M121.4 103.7v10.2M121.6 112.9l-.3 1.4M121.7 104.4v8M121.7 112.4l-.1 .5M121.7 112.4l-.3 1.5M87.4 126.3l.3 .3"/>
<path d="M87.4 122.5l.2 .2M87.4 126.3l.2 .1M87.4 122.5v3.8M87.4 123.5l-54.6 31.5M87.4 124.4l-53.9 31.1M87.4 124.1l-54.2 31.2M87.4 124.6l-53.7 31.1M87.4 124.8l-53.6 30.9M87.4 124.9l-53.6 30.9M87.4 125.1l-53.4 30.9M87.4 125.3l-53.3 30.7M87.4 125.4l-53.2 30.7"/>
<path d="M87.4 125.6l-53 30.6M87.4 125.8l-52.9 30.5M87.4 125.9l-52.8 30.4M87.4 126.1l-52.6 30.4M87.4 126.3l-52.5 30.3M87.4 126.4l-52.4 30.2M87.4 123.2l-54.8 31.7M87.4 123.6l-54.5 31.5M87.6 126.5l-52.5 30.3M87.6 122.7v3.7M87.7 126.6l-52.5 30.2M87.7 122.1l-.3 .4"/>
<path d="M87.7 122.1l.2 .1M87.7 122.1l-55.8 32.2M87.8 126.6l-52.5 30.3M87.9 122.2l-.3 .5M89.1 124.2l.1 .5 .4-.1M89.1 124.6l.3-.1zM89.1 130.6l.4 .1M89.1 124.3h.1M89.2 124.3l-.1 .1M89.3 123l-.2 .1M89.3 122.4l.3 .3M89.4 122.4l.2-.2v.5"/>
<path d="M89.5 130.7l.1 .1M89.6 130.8v.1M89.6 130.8l.1 .1M89.7 130.9l.2 .1M89.9 122.5v-.2a.61 .61 0 0 0-.7 .2 .61 .61 0 0 0-.1 .7M89.9 122.5v.2M89.9 122.5l-.3-.1-.2 .1M89.9 131h.1M89.9 131l.1 .1M89.9 124.1l.3 .2M90 123.9l-.1 .1M90 131.1l.2 .1"/>
<path d="M90 131.1h.1M90.1 131.1l.1 .1M90.1 123.6l-.1 .3M90.1 128.5l.1 .1M90.1 131.2h.1M90.1 123.7l.4 .2M90.1 123.6v.1M90.1 123.7l-.1 .2M90.2 123.3l.1-.1a.61 .61 0 0 1 .5 .6 .61 .61 0 0 1-.5 .6l-.3 .2a.61 .61 0 0 1-.4-.6 .61 .61 0 0 1 .4-.6zM90.2 131.2h.1M90.2 128.6l.4 .3M90.3 131.2l.1 .1"/>
<path d="M90.3 131.2l.2 .1M90.4 129.8l.2 .2M90.4 131.3h.1M90.5 131.3l.7 .4M90.5 131.3l-.1 .1M90.5 123.9l-.3 .4M90.5 123.9v-.4h-.3l-.3 .4v.3l.3 .1M90.6 123.1a.96 .96 0 0 1 0 1 .96 .96 0 0 1-.9 .5M90.6 123.1l-.7-.3a1.01 1.01 0 0 0-.9 1.4l.7 .4M90.6 123.1a1.01 1.01 0 0 0-.9 1.5M90.6 129.7l.1 .4-.5-.2M90.6 128.9v.5v-.4"/>
<path d="M90.6 130h.1M90.7 129.4l-51.8 29.9M90.8 129.6l-51.7 29.8M90.8 120.3l.3 .1M90.8 120.3l-3.1 1.8M90.8 120l.3 .1M90.8 120v.3M90.9 128.6v.3l-.3 .1M90.9 128.8l-.3 .2M90.9 128.7l-.3 .2M91.1 120.4l-3.2 1.8M91.1 120.1v.3"/>
<path d="M91.2 131.7l2.7 1.7M91.2 131.7l2.7 1.6M91.3 128.4l-.4 .2M91.3 127.3l-53.8 31.1M91.3 127.8l-53.4 30.8M91.3 127.9l-1.1 .7M91.3 127.2l-53.9 31.1M91.7 126.5h.1M91.7 126.5l.2-.1-.4 .2 2.3 1.3M93 125.8l-56 32.3M93.7 121.1h.5M93.7 121.3h.5"/>
<path d="M93.7 121.1v.2M93.8 127.9l.1 5.4M93.9 133.3v.1M93.9 133.4a2.72 2.72 0 0 0 2.6 0M93.9 126.8a1.56 1.56 0 0 1 2.5 .3 1.43 1.43 0 0 1-2.5 0zM94.2 133.5a1.23 1.23 0 0 0 1.9 0l.1 .8a1.18 1.18 0 0 1-2 0zM94.2 127.7a2.17 2.17 0 0 0 2 0M94.2 121.1v.2M94.2 126.6l.5 .8M94.6 133.7l.5 .1 .6-.1M94.7 127.4l-.2 .3M94.7 127.4l.7-.1 .4 .4"/>
<path d="M94.7 127.5l-.2 .3M94.7 127.5l.7-.1 .4 .3M94.7 127.4v.1M94.7 121l-1.4 2.5-5.4 3.1-.3-.2M94.7 121h.1M94.8 133.7h.7M95.5 127.5h-.6l-.3 .2M95.5 127.5l.1 .2M95.5 127.5v.3M95.7 124.5a1.44 1.44 0 0 1 2.1 .5 1.39 1.39 0 0 1-2.4 .1zM95.7 124.9l-.3 .3M95.7 124.9a1.64 1.64 0 0 1 2 .3"/>
<path d="M95.7 124.5v.4M96.1 127.7a2.33 2.33 0 0 1-1.9 0l-2.3-1.3-.6 .3v1.6l-.4 .3M96.2 134.3a1.1 1.1 0 0 1-1 .7 1.1 1.1 0 0 1-1-.7M96.4 125l.5 .1M96.4 125.6l.3-.2zM96.5 127.9a2.85 2.85 0 0 1-2.7 0M96.5 127.9v5.4M96.5 133.3a2.78 2.78 0 0 1-2.6 0M96.5 133.3v.1M96.6 124.7l-1.1 .7 1.1-.7M96.8 125.2l-.1 .2M97 123.3l-60.1 34.7"/>
<path d="M97.2 124.8l-.4 .4M97.3 124.9l-.6 .5M97.5 125l-.7 .2M98.4 123a1.56 1.56 0 0 1 2.5 .3 1.46 1.46 0 0 1-2.6 0zM98.7 122.8l.5 .8M99.1 123.9a.6 .6 0 0 1 1 0M99.2 123.6l-.2 .3M99.2 123.6l.6-.1 .4 .3M99.2 123.6h.6l.4 .3M99.2 123.6h.1M101.6 121.9a.28 .28 0 0 1 .3-.2 .28 .28 0 0 1 .2 .4h-.4zM101.6 121.8v.3"/>
<path d="M102.9 120.3a1.56 1.56 0 0 1 2.5 .3 1.43 1.43 0 0 1-2.5 0zM103.2 120.1l.5 .8M103.7 120.9l-.2 .3M103.7 120.9h.7l.3 .3-.3-.3-.7 .1M103.7 121l-.2 .3M103.7 120.9v.1M104.6 121.2a.59 .59 0 0 0-1 .1M111.7 124.5l-.3 .2-.5 .2M111.7 125.2a1.17 1.17 0 0 1-1.8 .3M111.7 125.2a1.2 1.2 0 0 1-1.8 .3M111.7 124.5v.7M112.1 124.2l-15.6 9.2"/>
<path d="M112.1 124.1v.1M112.1 124.1l-15.6 9.2M112.7 123.4l-.3 .6-.3 .2M112.7 123.4l-.2 .4-.4 .3M26.9 149.7l77.6-44.8 .9 .6-77.7 45M29.4 152l78.3-45.2 .6 .4-78.5 45.3M30.1 152.8l78.6-45.4 1 .6-78.8 45.4"/>
</g>
<g fill="none" stroke="#808080" stroke-width=".21">
<path d="M92.4 119.7h1M92.5 119.3l.7 .7M92.9 119.1v1M93.2 119.3l-.7 .7M96.8 115.8h1.1M97 115.5l.7 .7M97.3 115.3v1M97.7 115.5l-.7 .7M81.3 124.9h1M81.4 124.6l.8 .7M81.8 124.4v1M82.2 124.6l-.8 .7"/>
<path d="M87.8 122.3h1.1M88 121.9l.7 .8M88.4 121.8v1M88.7 121.9l-.7 .8M94.7 132.6h1M94.8 132.3l.7 .7M95.1 132.1v1M95.5 132.3l-.7 .7M99.1 128.8h1M99.3 128.4l.7 .7M99.6 128.3v1M100 128.4l-.7 .7"/>
<path d="M103.6 126.1h1M103.8 125.8l.7 .7M104.1 125.7v.9M104.5 125.8l-.7 .7M110.2 123.5h1M110.3 123.1l.8 .8M110.7 123v1M111.1 123.1l-.8 .8M152.1 155.2h134.9v44.8h-134.9zM200.2 155.2v44.8M223.6 155.2v14.1M259.5 155.2v44.8"/>
<path d="M152.1 176.6h48.1M152.1 174.1h48.1M152.1 171.6h48.1M152.1 179.1h107.4M167.5 171.6v7.5M187.1 171.6v7.5M200.2 169.3h59.3M200.2 162.2h23.4M259.5 162h27.5M200.2 197.2h86.8M200.2 191.3h86.8M249.1 197.2v2.8"/>
<path d="M259.5 183.6h27.5M273.6 191.3v5.9"/>
</g>
<g fill="none" stroke="#191924" stroke-width=".21">
<path d="M263.9 186.6l10.3-1.5v5.1l-10.3-1.5z"/>
<circle cx="279.3" cy="187.6" r="1.03"/>
<circle cx="279.3" cy="187.6" r="2.57"/>
</g>
<path d="M94.5 117.5l-3.7 2.2" fill="none" stroke="#808080" stroke-width=".21" stroke-dasharray="15.2 1.3 1.3 1.3" stroke-dashoffset="15" stroke-linecap="butt"/>
<path d="M279.3 187.6h-16.7" fill="none" stroke="#191924" stroke-width=".21" stroke-dasharray="6.3 1.3 1.3 1.3" stroke-dashoffset="-.1" stroke-linecap="butt"/>
<path d="M279.3 187.6h3.3M279.3 187.6v3.3M279.3 187.6v-3.1" fill="none" stroke="#191924" stroke-width=".21" stroke-dasharray="6.3 1.3 1.3 1.3" stroke-linecap="butt"/>
<g fill="none" stroke="#808080" stroke-width=".25">
<path d="M104.3 113.3h.1M104.4 105.5h.1M104.4 112.9v.1M104.4 113.4h.1M104.4 112.8h.1M104.5 104.9l.3-.2h.2v.6l-.4 .3-.3-.1zM104.5 105.6h.1M104.6 105.6h-.1M104.6 113.4h.1M104.7 105.5h.1M104.7 104.7h.1M104.7 112.5v.1"/>
<path d="M104.8 112.5h.1M104.9 112.5a.59 .59 0 0 1-.5 .9M105 112.6h-.4l-.2 .2-.1 .5 .1 .1M105 113v.1M105 104.8h.1M105 112.7h.1M105 105.1h.1M111.1 101.5h.1M111.1 109.1h.1M111.2 101.2v.5M111.2 101.2h.1M111.2 101.6v.1"/>
<path d="M111.2 109.5h.1M111.2 101.7h.1M111.3 101h.1M111.4 109.5h.1M111.5 101.6l-.3 .1M111.5 101.6h.1M111.7 100.8h.1M111.7 108.6h.1M111.7 108.6l.1 .5-.4 .5-.3-.1v-.4M111.7 100.8l-.3 .1-.2 .3M111.7 108.6l-.3 .1-.3 .4M111.7 100.8l.1 .2v.3"/>
<path d="M111.8 100.8v.1M111.8 101.3h.1M111.8 108.7v.1M111.8 101.3l-.3 .3M111.8 100.9h.1"/>
</g>
<g fill="none" stroke="#800080" stroke-width=".21">
<path d="M5 5h287v200h-287zM10 10h277v190h-277zM56.2 5v5M102.3 5v5M148.5 8v7M194.7 5v5M240.8 5v5M5 57.5h5M287 57.5h5M8 105h7M282 105h7M5 152.5h5"/>
<path d="M287 152.5h5M148.5 195v7M56.2 200v5M102.3 200v5M194.7 200v5M240.8 200v5"/>
</g>
<path d="M50.2 62.6l1 .3-1.3 3.1zM60.7 67.8l.8 .7-2.6 2.2zM66.3 74l2.5-2.2 .5 .8zM77 81l2.6-2.3 .5 .9zM88.1 86.3l2.7-2.1 .5 1zM94 96l2.6-2.2 .5 .9zM104.9 96.7l2.8-1.7 .4 1zM118.6 101.9l3-1.6 .3 1z" fill="#000"/>
<g font-size="4.7">
<text x="54.5" y="43.1">4</text>
<text x="72.2" y="54.1">14</text>
<text x="86.6" y="61.7">3</text>
<text x="96.7" y="68.3">15</text>
<text x="109.9" y="75.2">2</text>
<text x="118.7" y="81">16</text>
<text x="131.1" y="87.4">9</text>
<text x="143.1" y="94.3">1</text>
</g>
<g font-size="3.5">
<text x="155.8" y="120.9">1.</text>
<text x="165.8" y="120.9">Zamocować sprzęgło</text>
<text x="206.3" y="121">16</text>
<text x="213.4" y="120.9">na wałku modułu liniowego</text>
<text x="265.2" y="120.9">1</text>
<text x="271.4" y="120.9">.</text>
<text x="155.8" y="129.3">2.</text>
<text x="165.8" y="129.3">Zamocować przekładnię</text>
<text x="213" y="129.3">3</text>
<text x="219.1" y="129.3">do modułu</text>
<text x="242.4" y="129.3">1</text>
<text x="248.5" y="129.3">, uwzględniając 3x</text>
<text x="165.8" y="137.6">dystans</text>
<text x="181.8" y="137.7">2</text>
<text x="187" y="137.6">. Całość skręcić przy pomocy</text>
<text x="240.5" y="137.7">15</text>
<text x="247.6" y="137.6">i</text>
<text x="251.5" y="137.7">9</text>
<text x="257.6" y="137.6">.</text>
<text x="155.8" y="146">3.</text>
<text x="165.8" y="146">Zamocować silnik krokowy</text>
<text x="215.3" y="146">4</text>
<text x="221.5" y="146">do przekładni</text>
<text x="249.1" y="146">3</text>
<text x="255.2" y="146">użyając</text>
<text x="271.8" y="146">14</text>
<text x="278.9" y="146">.</text>
</g>
<text font-size="2.9" x="14.9" y="207.6">Produkt SOLIDWORKS Maker. Tylko do użytku osobistego.</text>
<g font-size="2.8" fill="#800080">
<text x="32" y="8.2">6</text>
<text x="78.2" y="8.2">5</text>
<text x="124.4" y="8.2">4</text>
<text x="170.5" y="8.2">3</text>
<text x="216.7" y="8.2">2</text>
<text x="263.2" y="8.2">1</text>
<text x="6.5" y="34.4">D</text>
<text x="288.5" y="34.4">D</text>
<text x="6.5" y="81.9">C</text>
<text x="288.5" y="81.9">C</text>
<text x="6.5" y="129.4">B</text>
<text x="288.5" y="129.4">B</text>
<text x="6.5" y="176.9">A</text>
<text x="288.5" y="176.9">A</text>
<text x="32" y="203.2">6</text>
<text x="78.2" y="203.2">5</text>
<text x="124.4" y="203.2">4</text>
<text x="170.5" y="203.2">3</text>
<text x="216.7" y="203.2">2</text>
<text x="263.2" y="203.2">1</text>
</g>
<g font-size="2.8" fill="#191924">
<text x="208.4" y="176">MODUŁ SIŁOWNIKA POZIOMEGO</text>
<text x="223" y="186">OBX-A010</text>
<text x="264.9" y="196.5">1:5</text>
<text x="278.6" y="196.5">A4</text>
</g>
<g font-size="2.5" fill="#191924">
<text x="153" y="157.5">Półfabrykat:</text>
<text x="200.7" y="157.5">Masa [g]:</text>
<text x="206.8" y="160.6">15250.67</text>
<text x="224.1" y="157.5">Wykończenie:</text>
<text x="260.3" y="157.5">Materiał:</text>
<text x="200.7" y="164.3">Powierzchnia [m2]:</text>
<text x="266.7" y="164.5">Tolerancje</text>
<text x="152.5" y="173.6">Konstruował</text>
<text x="187.6" y="173.5">28.10.2026</text>
<text x="200.8" y="171.9">Nazwa detalu:</text>
<text x="152.5" y="178.5">Sprawdzał</text>
<text x="152.5" y="176">Kreślił</text>
<text x="187.6" y="176">05.11.2026</text>
<text x="200.9" y="181.3">Nr rys.</text>
<text x="200.8" y="193.5">Projekt:</text>
<text x="259.7" y="193.6">Skala:</text>
<text x="274.1" y="193.6">Format:</text>
<text x="200.7" y="199.3">Status:</text>
<text x="249.3" y="199.3">Rev.:</text>
<text x="259.6" y="199.2">Arkusz:</text>
<text x="271.9" y="199.2">2/3</text>
</g>
<g font-size="2.1">
<text x="260.2" y="167.4">SKRAWANIE: DIN ISO 2768-mk; Ra 3.2</text>
<text x="260.2" y="172.1">GIĘCIE BLACHY:</text>
<text x="260.2" y="169.8">CIECIE LASEREM:</text>
<text x="273.9" y="169.8">0.2mm</text>
<text x="260.2" y="174.5">≤#4mm =</text>
<text x="260.2" y="176.9">&gt;#4mm =</text>
<text x="260.2" y="179.2">≤60mm =</text>
<text x="268.6" y="179.2">1°</text>
<text x="268.9" y="174.5">0.5mm</text>
<text x="268.9" y="176.9">0.7mm</text>
<text x="260.2" y="181.6">&gt;60mm =</text>
<text x="268.7" y="181.6">0.5°</text>
</g>
</svg>
